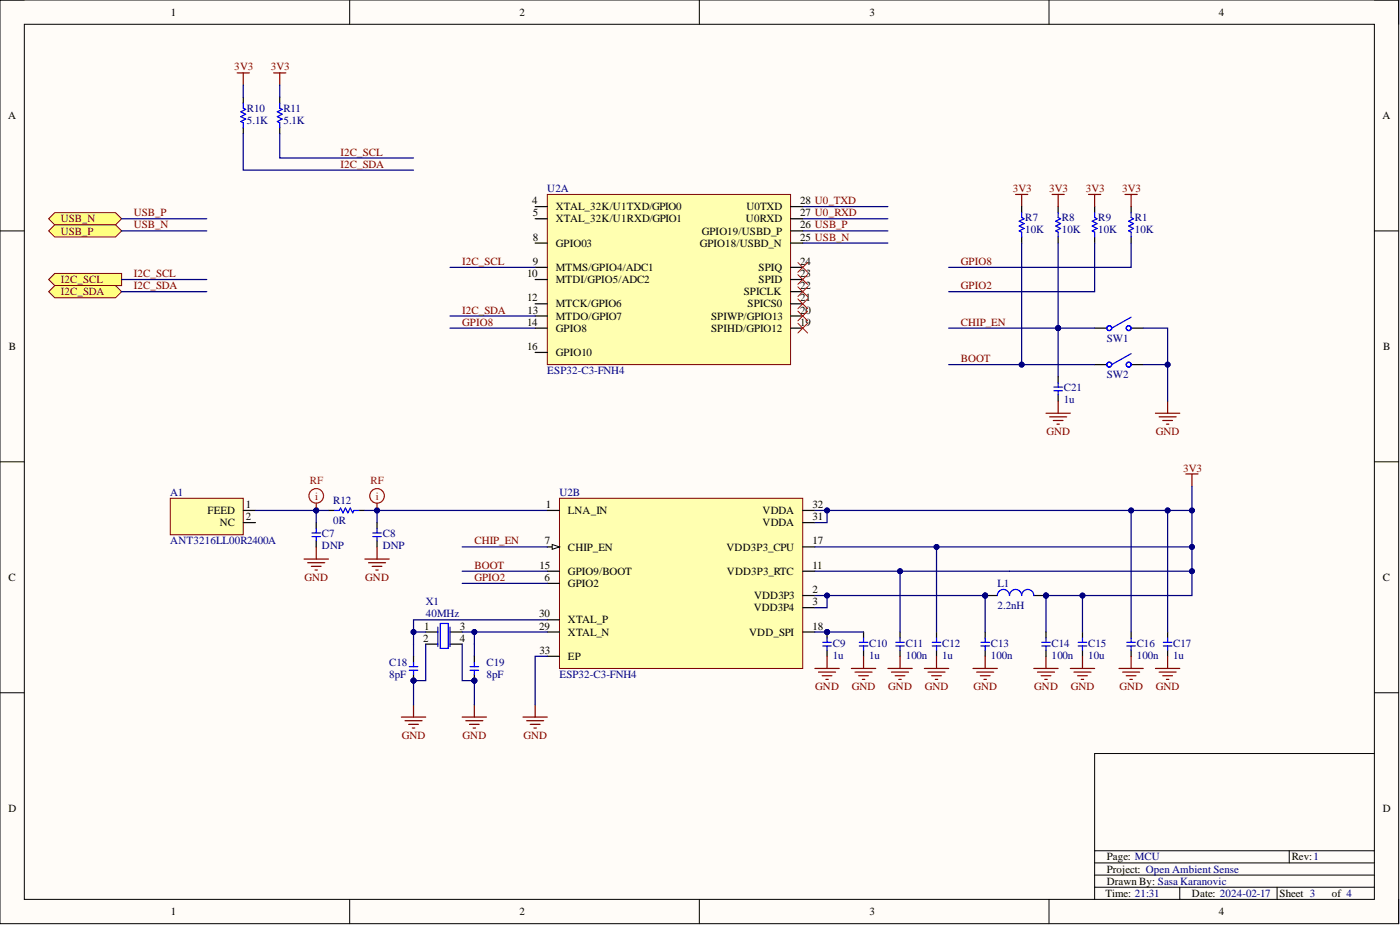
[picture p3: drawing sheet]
<svg xmlns="http://www.w3.org/2000/svg" width="292mm" height="193mm" viewBox="0 0 292 193" stroke-linecap="round" stroke-linejoin="round" font-family="sans-serif">
<path d="M0 0h291.8v192.7h-291.8z" fill-rule="evenodd" fill="#fffcf8"/>
<path d="M0 0h291.8v192.7h-291.8z" fill="none" stroke="#000" stroke-width=".21"/>
<path d="M5.1 5.1h281.7v182.5h-281.7z" fill-rule="evenodd" fill="#fffcf8"/>
<g fill="none" stroke="#000" stroke-width=".21">
<path d="M0 0h5.1M73 0v5.1M145.9 0v5.1M218.9 0v5.1M286.8 0h5v5.1M5.1 5.1h281.7v182.5h-281.7zM0 48.2h5.1M286.8 48.2h5M0 96.3h5.1M286.8 96.3h5M0 144.5h5.1M286.8 144.5h5"/>
<path d="M286.8 157.2h-58.4v30.4M228.4 177.5h58.4M269 177.5v2.5M73 187.6v5.1M145.9 187.6v5.1M218.9 187.6v5.1M228.4 182.6h58.4M228.4 185.1h58.4M228.4 180h58.4M246.2 185.1v2.5M266.5 185.1v2.5M291.8 187.6v5.1"/>
</g>
<path d="M35.5 104h15.3v7.6h-15.3z" fill-rule="evenodd" fill="#ffffb0"/>
<path d="M35.5 104h15.3v7.6h-15.3z" fill="none" stroke="#800000" stroke-width=".21"/>
<path d="M50.8 106.5h2.5M50.8 109h2.5M66 109v1.3M66 112.8v1.3M68.5 106.5h1.3M74.9 106.5h1.2M78.7 109v1.3M78.7 112.8v1.3" fill="none" stroke="#000" stroke-width=".25"/>
<path d="M65.1 111.2h1.8M65.1 111.9h1.8M66 110.3v.9M66 111.9v.9M69.8 106.5h1l.3-.5 .5 1 .5-1 .5 1 .5-1 .5 1 .2-.5h1.1M77.8 111.2h1.8M77.8 111.9h1.8M78.7 110.3v.9M78.7 111.9v.9" fill="none" stroke="#00f" stroke-width=".25"/>
<path d="M53.3 106.5h15.2" fill="none" stroke="#000080" stroke-width=".25"/>
<circle cx="66" cy="106.5" r=".51" fill="#000080"/>
<circle cx="66" cy="106.5" r=".51" fill="none" stroke="#000080" stroke-width=".21"/>
<path d="M66 106.5v2.5" fill="none" stroke="#000080" stroke-width=".25"/>
<circle cx="66" cy="106.5" r=".51" fill="#000080"/>
<circle cx="66" cy="106.5" r=".51" fill="none" stroke="#000080" stroke-width=".21"/>
<path d="M76.1 106.5h38.1" fill="none" stroke="#000080" stroke-width=".25"/>
<circle cx="78.7" cy="106.5" r=".51" fill="#000080"/>
<circle cx="78.7" cy="106.5" r=".51" fill="none" stroke="#000080" stroke-width=".21"/>
<path d="M78.7 106.5v2.5" fill="none" stroke="#000080" stroke-width=".25"/>
<circle cx="78.7" cy="106.5" r=".51" fill="#000080"/>
<circle cx="78.7" cy="106.5" r=".51" fill="none" stroke="#000080" stroke-width=".21"/>
<g fill="none" stroke="#800000" stroke-width=".25">
<path d="M247.4 98.9h2.6M248.7 98.9v2.5M63.4 116.6h5.1M64.2 117.4h3.6M65 118.2h2M65.7 118.9h.5M66 114.1v2.5M76.1 116.6h5.1M76.9 117.4h3.5M77.7 118.2h2M78.4 118.9h.5M78.7 114.1v2.5"/>
<path d="M203 139.5h5.1M205.5 136.9v2.6M215.7 139.5h5.1M218.2 136.9v2.6M223.3 139.5h5.1M225.9 136.9v2.6M109.1 149.6h5.1M109.9 150.4h3.5M110.6 151.1h2.1M111.4 151.9h.5M111.7 147.1v2.5M203.8 140.2h3.5"/>
<path d="M204.5 141h2.1M205.3 141.7h.5M216.5 140.2h3.5M217.2 141h2.1M218 141.7h.5M224.1 140.2h3.5M224.8 141h2.1M225.6 141.7h.5"/>
</g>
<path d="M228.4 68.5h2.5M228.4 76.1h2.5M236 68.5h2.5M236 76.1h2.5M88.8 131.8h2.6M88.8 134.4h2.6M93.9 131.8h2.5M93.9 134.4h2.5M205.5 131.8v1.3M205.5 135.6v1.3M225.9 131.8v1.3M225.9 135.6v1.3" fill="none" stroke="#000" stroke-width=".25"/>
<g fill="none" stroke="#00f" stroke-width=".25">
<path d="M236 66.2l-4.1 2.3M236 73.8l-4.1 2.3M91.4 130.8v4.1M91.9 130.1h1.6v5.2h-1.6zM93.9 130.8v4.1M204.7 134h1.7M204.7 134.8h1.7M205.5 133.1v.9M205.5 134.8v.8M225 134h1.7M225 134.8h1.7M225.9 133.1v.9"/>
<path d="M225.9 134.8v.8"/>
<circle cx="231.4" cy="68.5" r=".51"/>
<circle cx="231.4" cy="76.1" r=".51"/>
<circle cx="235.5" cy="68.5" r=".51"/>
<circle cx="235.5" cy="76.1" r=".51"/>
</g>
<path d="M167.5 43.1h17.7M167.5 45.6h17.7M167.5 48.2h17.7M167.5 50.7h17.7" fill="none" stroke="#000080" stroke-width=".25"/>
<path d="M114.2 40.6h50.7v35.5h-50.7z" fill-rule="evenodd" fill="#ffffb0"/>
<path d="M114.2 40.6h50.7v35.5h-50.7z" fill="none" stroke="#800000" stroke-width=".21"/>
<g fill="none" stroke="#000" stroke-width=".25">
<path d="M111.7 43.1h2.5M111.7 45.6h2.5M111.7 55.8h2.5M111.7 58.3h2.5M111.7 50.7h2.5M164.9 43.1h2.6M164.9 45.6h2.6M164.9 55.8h2.6M164.9 58.3h2.6M164.9 50.7h2.6M164.9 48.2h2.6M111.7 65.9h2.5"/>
<path d="M111.7 63.4h2.5M111.7 68.5h2.5M111.7 73.5h2.5M164.9 65.9h2.6M164.9 63.4h2.6M164.9 68.5h2.6M164.9 60.8h2.6"/>
</g>
<path d="M116.7 104h50.8v35.5h-50.8z" fill-rule="evenodd" fill="#ffffb0"/>
<path d="M116.7 104h50.8v35.5h-50.8z" fill="none" stroke="#800000" stroke-width=".21"/>
<path d="M114.2 106.5h2.5M114.2 114.1h2.5M114.2 121.7h2.5M167.5 124.2h2.5M167.5 126.8h2.5" fill="none" stroke="#000" stroke-width=".25"/>
<path d="M115.2 113.6l1.5 .5-1.5 .5z" fill="#f8fcff"/>
<path d="M115.2 113.6l1.5 .5-1.5 .5z" fill="none" stroke="#000" stroke-width=".21"/>
<path d="M114.2 119.2h2.5M167.5 114.1h2.5M167.5 109h2.5M167.5 106.5h2.5M167.5 119.2h2.5M114.2 131.8h2.5M114.2 129.3h2.5M114.2 136.9h2.5M167.5 131.8h2.5" fill="none" stroke="#000" stroke-width=".25"/>
<path d="M96.4 131.8h17.8M114.2 136.9h-2.5v10.2" fill="none" stroke="#000080" stroke-width=".25"/>
<circle cx="99" cy="131.8" r=".51" fill="#000080"/>
<circle cx="99" cy="131.8" r=".51" fill="none" stroke="#000080" stroke-width=".21"/>
<path d="M83.7 149.6h5.1M84.5 150.4h3.6M85.3 151.1h2M86 151.9h.5M86.3 147.1v2.5M96.4 149.6h5.1M97.2 150.4h3.5M98 151.1h2M98.7 151.9h.5M99 147.1v2.5" fill="none" stroke="#800000" stroke-width=".25"/>
<path d="M86.3 131.8h2.5" fill="none" stroke="#000080" stroke-width=".25"/>
<circle cx="86.3" cy="131.8" r=".51" fill="#000080"/>
<circle cx="86.3" cy="131.8" r=".51" fill="none" stroke="#000080" stroke-width=".21"/>
<path d="M195.4 131.8v1.3M195.4 135.6v1.3" fill="none" stroke="#000" stroke-width=".25"/>
<path d="M194.5 134h1.8M194.5 134.8h1.8M195.4 133.1v.9M195.4 134.8v.8" fill="none" stroke="#00f" stroke-width=".25"/>
<path d="M192.9 139.5h5M195.4 136.9v2.6M193.6 140.2h3.6M194.4 141h2M195.1 141.7h.6" fill="none" stroke="#800000" stroke-width=".25"/>
<circle cx="172.6" cy="131.8" r=".51" fill="#000080"/>
<circle cx="172.6" cy="131.8" r=".51" fill="none" stroke="#000080" stroke-width=".21"/>
<path d="M172.6 131.8v1.3M172.6 135.6v1.3" fill="none" stroke="#000" stroke-width=".25"/>
<circle cx="172.6" cy="131.8" r=".51" fill="#000080"/>
<circle cx="172.6" cy="131.8" r=".51" fill="none" stroke="#000080" stroke-width=".21"/>
<g fill="none" stroke="#00f" stroke-width=".25">
<path d="M171.7 134h1.7M171.7 134.8h1.7M172.6 133.1v.9M172.6 134.8v.8M179.3 134h1.8M179.3 134.8h1.8M180.2 133.1v.9M180.2 134.8v.8M235.1 134h1.8M235.1 134.8h1.8M236 133.1v.9M236 134.8v.8"/>
<path d="M242.7 134h1.8M242.7 134.8h1.8M243.6 133.1v.9M243.6 134.8v.8"/>
</g>
<g fill="none" stroke="#800000" stroke-width=".25">
<path d="M170 139.5h5.1M172.6 136.9v2.6M177.6 139.5h5.1M180.2 136.9v2.6M233.5 139.5h5M236 136.9v2.6M241.1 139.5h5.1M243.6 136.9v2.6M170.8 140.2h3.5M171.5 141h2.1M172.3 141.7h.5M178.4 140.2h3.5"/>
<path d="M179.2 141h2M179.9 141.7h.5M234.2 140.2h3.6M235 141h2M235.7 141.7h.6M241.8 140.2h3.6M242.6 141h2M243.4 141.7h.5"/>
</g>
<path d="M180.2 131.8v1.3M180.2 135.6v1.3M236 131.8v1.3M236 135.6v1.3M243.6 131.8v1.3M243.6 135.6v1.3" fill="none" stroke="#000" stroke-width=".25"/>
<path d="M205.5 124.2v7.6" fill="none" stroke="#000080" stroke-width=".25"/>
<circle cx="205.5" cy="124.2" r=".51" fill="#000080"/>
<circle cx="205.5" cy="124.2" r=".51" fill="none" stroke="#000080" stroke-width=".21"/>
<path d="M218.2 124.2v7.6" fill="none" stroke="#000080" stroke-width=".25"/>
<circle cx="218.2" cy="124.2" r=".51" fill="#000080"/>
<circle cx="218.2" cy="124.2" r=".51" fill="none" stroke="#000080" stroke-width=".21"/>
<path d="M170 106.5h78.7" fill="none" stroke="#000080" stroke-width=".25"/>
<circle cx="172.6" cy="106.5" r=".51" fill="#000080"/>
<circle cx="172.6" cy="106.5" r=".51" fill="none" stroke="#000080" stroke-width=".21"/>
<circle cx="236" cy="106.5" r=".51" fill="#000080"/>
<circle cx="236" cy="106.5" r=".51" fill="none" stroke="#000080" stroke-width=".21"/>
<circle cx="243.6" cy="106.5" r=".51" fill="#000080"/>
<circle cx="243.6" cy="106.5" r=".51" fill="none" stroke="#000080" stroke-width=".21"/>
<circle cx="248.7" cy="106.5" r=".51" fill="#000080"/>
<circle cx="248.7" cy="106.5" r=".51" fill="none" stroke="#000080" stroke-width=".21"/>
<path d="M170 119.2h40.6" fill="none" stroke="#000080" stroke-width=".25"/>
<circle cx="187.8" cy="119.2" r=".51" fill="#000080"/>
<circle cx="187.8" cy="119.2" r=".51" fill="none" stroke="#000080" stroke-width=".21"/>
<path d="M170 131.8h10.2" fill="none" stroke="#000080" stroke-width=".25"/>
<circle cx="172.6" cy="131.8" r=".51" fill="#000080"/>
<circle cx="172.6" cy="131.8" r=".51" fill="none" stroke="#000080" stroke-width=".21"/>
<path d="M228.4 43.1v1.3M228.4 49.4v1.3" fill="none" stroke="#000" stroke-width=".25"/>
<path d="M228.4 44.4v1l.5 .2-1 .5 1 .5-1 .6 1 .5-1 .5 .5 .2v1" fill="none" stroke="#00f" stroke-width=".25"/>
<path d="M197.9 76.1h30.5M96.4 114.1h17.8M96.4 119.2h17.8M96.4 121.7h17.8" fill="none" stroke="#000080" stroke-width=".25"/>
<circle cx="213.2" cy="76.1" r=".51" fill="#000080"/>
<circle cx="213.2" cy="76.1" r=".51" fill="none" stroke="#000080" stroke-width=".21"/>
<path d="M197.9 68.5h22.9" fill="none" stroke="#000080" stroke-width=".25"/>
<circle cx="220.8" cy="68.5" r=".51" fill="#000080"/>
<circle cx="220.8" cy="68.5" r=".51" fill="none" stroke="#000080" stroke-width=".21"/>
<path d="M241.1 86.2h5.1M241.8 87h3.6M242.6 87.7h2M243.4 88.5h.5M243.6 83.7v2.5" fill="none" stroke="#800000" stroke-width=".25"/>
<path d="M238.5 76.1h5.1" fill="none" stroke="#000080" stroke-width=".25"/>
<circle cx="243.6" cy="76.1" r=".51" fill="#000080"/>
<circle cx="243.6" cy="76.1" r=".51" fill="none" stroke="#000080" stroke-width=".21"/>
<path d="M211.9 40.6h2.5M213.2 40.6v2.5M219.5 40.6h2.5M220.8 40.6v2.5M227.1 40.6h2.6M228.4 40.6v2.5" fill="none" stroke="#800000" stroke-width=".25"/>
<path d="M213.2 43.1v1.3M213.2 49.4v1.3M220.8 43.1v1.3M220.8 49.4v1.3" fill="none" stroke="#000" stroke-width=".25"/>
<path d="M213.2 44.4v1l.5 .2-1 .5 1 .5-1 .6 1 .5-1 .5 .5 .2v1M220.8 44.4v1l.5 .2-1 .5 1 .5-1 .6 1 .5-1 .5 .5 .2v1" fill="none" stroke="#00f" stroke-width=".25"/>
<path d="M220.8 50.7v17.8M228.4 50.7v10.1h-30.5" fill="none" stroke="#000080" stroke-width=".25"/>
<circle cx="220.8" cy="68.5" r=".51" fill="#000080"/>
<circle cx="220.8" cy="68.5" r=".51" fill="none" stroke="#000080" stroke-width=".21"/>
<path d="M213.2 50.7v25.4" fill="none" stroke="#000080" stroke-width=".25"/>
<circle cx="213.2" cy="76.1" r=".51" fill="#000080"/>
<circle cx="213.2" cy="76.1" r=".51" fill="none" stroke="#000080" stroke-width=".21"/>
<path d="M114.2 129.3h-27.9v5.1" fill="none" stroke="#000080" stroke-width=".25"/>
<circle cx="86.3" cy="131.8" r=".51" fill="#000080"/>
<circle cx="86.3" cy="131.8" r=".51" fill="none" stroke="#000080" stroke-width=".21"/>
<path d="M86.3 142v5.1" fill="none" stroke="#000080" stroke-width=".25"/>
<circle cx="86.3" cy="142" r=".51" fill="#000080"/>
<circle cx="86.3" cy="142" r=".51" fill="none" stroke="#000080" stroke-width=".21"/>
<path d="M86.3 134.4v2.5" fill="none" stroke="#000080" stroke-width=".25"/>
<circle cx="86.3" cy="142" r=".51" fill="#000080"/>
<circle cx="86.3" cy="142" r=".51" fill="none" stroke="#000080" stroke-width=".21"/>
<path d="M86.3 136.9v1.3M86.3 140.7v1.3" fill="none" stroke="#000" stroke-width=".25"/>
<circle cx="86.3" cy="142" r=".51" fill="#000080"/>
<circle cx="86.3" cy="142" r=".51" fill="none" stroke="#000080" stroke-width=".21"/>
<path d="M85.4 139.8h1.8M85.4 139.1h1.8M86.3 138.2v.9M86.3 139.8v.9" fill="none" stroke="#00f" stroke-width=".25"/>
<path d="M99 142v5.1" fill="none" stroke="#000080" stroke-width=".25"/>
<circle cx="99" cy="142" r=".51" fill="#000080"/>
<circle cx="99" cy="142" r=".51" fill="none" stroke="#000080" stroke-width=".21"/>
<path d="M99 131.8v5.1" fill="none" stroke="#000080" stroke-width=".25"/>
<circle cx="99" cy="131.8" r=".51" fill="#000080"/>
<circle cx="99" cy="131.8" r=".51" fill="none" stroke="#000080" stroke-width=".21"/>
<circle cx="99" cy="142" r=".51" fill="#000080"/>
<circle cx="99" cy="142" r=".51" fill="none" stroke="#000080" stroke-width=".21"/>
<path d="M99 140.7v1.3" fill="none" stroke="#000" stroke-width=".25"/>
<circle cx="99" cy="142" r=".51" fill="#000080"/>
<circle cx="99" cy="142" r=".51" fill="none" stroke="#000080" stroke-width=".21"/>
<path d="M99 136.9v1.3" fill="none" stroke="#000" stroke-width=".25"/>
<path d="M98.1 139.1h1.8M98.1 139.8h1.8M99 138.2v.9M99 139.8v.9" fill="none" stroke="#00f" stroke-width=".25"/>
<path d="M88.8 134.4v7.6h-2.5" fill="none" stroke="#000080" stroke-width=".25"/>
<circle cx="86.3" cy="142" r=".51" fill="#000080"/>
<circle cx="86.3" cy="142" r=".51" fill="none" stroke="#000080" stroke-width=".21"/>
<path d="M96.4 134.4v7.6h2.6" fill="none" stroke="#000080" stroke-width=".25"/>
<circle cx="99" cy="142" r=".51" fill="#000080"/>
<circle cx="99" cy="142" r=".51" fill="none" stroke="#000080" stroke-width=".21"/>
<path d="M166.5 59.8l2 2.1M166.5 57.3l2 2M166.5 54.8l2 2M168.5 59.8l-2 2.1M168.5 57.3l-2 2M168.5 54.8l-2 2M166.5 67.4l2 2.1M166.5 64.9l2 2M166.5 62.4l2 2M168.5 67.4l-2 2.1M168.5 64.9l-2 2M168.5 62.4l-2 2" fill="none" stroke="#f00" stroke-width=".21"/>
<path d="M248.7 101.4v17.8h-38.1" fill="none" stroke="#000080" stroke-width=".25"/>
<circle cx="248.7" cy="106.5" r=".51" fill="#000080"/>
<circle cx="248.7" cy="106.5" r=".51" fill="none" stroke="#000080" stroke-width=".21"/>
<circle cx="248.7" cy="114.1" r=".51" fill="#000080"/>
<circle cx="248.7" cy="114.1" r=".51" fill="none" stroke="#000080" stroke-width=".21"/>
<circle cx="248.7" cy="119.2" r=".51" fill="#000080"/>
<circle cx="248.7" cy="119.2" r=".51" fill="none" stroke="#000080" stroke-width=".21"/>
<path d="M170 114.1h78.7" fill="none" stroke="#000080" stroke-width=".25"/>
<circle cx="248.7" cy="114.1" r=".51" fill="#000080"/>
<circle cx="248.7" cy="114.1" r=".51" fill="none" stroke="#000080" stroke-width=".21"/>
<circle cx="195.4" cy="114.1" r=".51" fill="#000080"/>
<circle cx="195.4" cy="114.1" r=".51" fill="none" stroke="#000080" stroke-width=".21"/>
<path d="M170 124.2h2.6v2.6h-2.6" fill="none" stroke="#000080" stroke-width=".25"/>
<circle cx="172.6" cy="124.2" r=".51" fill="#000080"/>
<circle cx="172.6" cy="124.2" r=".51" fill="none" stroke="#000080" stroke-width=".21"/>
<path d="M172.6 106.5v2.5h-2.6" fill="none" stroke="#000080" stroke-width=".25"/>
<circle cx="172.6" cy="106.5" r=".51" fill="#000080"/>
<circle cx="172.6" cy="106.5" r=".51" fill="none" stroke="#000080" stroke-width=".21"/>
<path d="M248.7 119.2v5h-22.8" fill="none" stroke="#000080" stroke-width=".25"/>
<circle cx="225.9" cy="124.2" r=".51" fill="#000080"/>
<circle cx="225.9" cy="124.2" r=".51" fill="none" stroke="#000080" stroke-width=".21"/>
<circle cx="248.7" cy="119.2" r=".51" fill="#000080"/>
<circle cx="248.7" cy="119.2" r=".51" fill="none" stroke="#000080" stroke-width=".21"/>
<path d="M236 106.5v25.3" fill="none" stroke="#000080" stroke-width=".25"/>
<circle cx="236" cy="106.5" r=".51" fill="#000080"/>
<circle cx="236" cy="106.5" r=".51" fill="none" stroke="#000080" stroke-width=".21"/>
<path d="M243.6 106.5v25.3" fill="none" stroke="#000080" stroke-width=".25"/>
<circle cx="243.6" cy="106.5" r=".51" fill="#000080"/>
<circle cx="243.6" cy="106.5" r=".51" fill="none" stroke="#000080" stroke-width=".21"/>
<path d="M195.4 114.1v17.7" fill="none" stroke="#000080" stroke-width=".25"/>
<circle cx="195.4" cy="114.1" r=".51" fill="#000080"/>
<circle cx="195.4" cy="114.1" r=".51" fill="none" stroke="#000080" stroke-width=".21"/>
<path d="M187.8 131.8v1.3M187.8 135.6v1.3" fill="none" stroke="#000" stroke-width=".25"/>
<path d="M186.9 134h1.8M186.9 134.8h1.8M187.8 133.1v.9M187.8 134.8v.8" fill="none" stroke="#00f" stroke-width=".25"/>
<path d="M185.2 139.5h5.1M187.8 136.9v2.6M186 140.2h3.6M186.8 141h2M187.5 141.7h.5" fill="none" stroke="#800000" stroke-width=".25"/>
<path d="M187.8 119.2v12.6" fill="none" stroke="#000080" stroke-width=".25"/>
<circle cx="187.8" cy="119.2" r=".51" fill="#000080"/>
<circle cx="187.8" cy="119.2" r=".51" fill="none" stroke="#000080" stroke-width=".21"/>
<path d="M10.2 45.6l1.2-1.2h12.7l1.3 1.2-1.3 1.3h-12.7z" fill-rule="evenodd" fill="#ffff80"/>
<path d="M10.2 45.6l1.2-1.2h12.7l1.3 1.2-1.3 1.3h-12.7z" fill="none" stroke="#800000" stroke-width=".21"/>
<path d="M10.2 48.2l1.2-1.3h12.7l1.3 1.3-1.3 1.2h-12.7z" fill-rule="evenodd" fill="#ffff80"/>
<path d="M10.2 48.2l1.2-1.3h12.7l1.3 1.3-1.3 1.2h-12.7z" fill="none" stroke="#800000" stroke-width=".21"/>
<path d="M25.4 45.6h17.7M25.4 48.2h17.7" fill="none" stroke="#000080" stroke-width=".25"/>
<path d="M10.2 58.3l1.2-1.3h14v2.6h-14z" fill-rule="evenodd" fill="#ffff80"/>
<path d="M10.2 58.3l1.2-1.3h14v2.6h-14z" fill="none" stroke="#800000" stroke-width=".21"/>
<g fill="none" stroke="#f00" stroke-width=".25">
<path d="M78.7 105v1.5"/>
<circle cx="78.7" cy="103.4" r="1.52"/>
</g>
<circle cx="78.7" cy="106.5" r=".51" fill="#000080"/>
<circle cx="78.7" cy="106.5" r=".51" fill="none" stroke="#000080" stroke-width=".21"/>
<g fill="none" stroke="#f00" stroke-width=".25">
<path d="M66 105v1.5"/>
<circle cx="66" cy="103.4" r="1.52"/>
</g>
<circle cx="66" cy="106.5" r=".51" fill="#000080"/>
<circle cx="66" cy="106.5" r=".51" fill="none" stroke="#000080" stroke-width=".21"/>
<path d="M10.2 60.8l1.2-1.2h12.7l1.3 1.2-1.3 1.3h-12.7z" fill-rule="evenodd" fill="#ffff80"/>
<path d="M10.2 60.8l1.2-1.2h12.7l1.3 1.2-1.3 1.3h-12.7z" fill="none" stroke="#800000" stroke-width=".21"/>
<path d="M25.4 58.3h17.7M236 50.7v5.1h-38.1M25.4 60.8h17.7M93.9 68.5h17.8M220.8 68.5h7.6" fill="none" stroke="#000080" stroke-width=".25"/>
<path d="M236 43.1v1.3M236 49.4v1.3" fill="none" stroke="#000" stroke-width=".25"/>
<path d="M236 44.4v1l.5 .2-1 .5 1 .5-1 .6 1 .5-1 .5 .5 .2v1" fill="none" stroke="#00f" stroke-width=".25"/>
<path d="M234.7 40.6h2.6M236 40.6v2.5M218.2 86.2h5.1M219 87h3.6M219.8 87.7h2M220.5 88.5h.5M220.8 83.7v2.5" fill="none" stroke="#800000" stroke-width=".25"/>
<circle cx="220.8" cy="68.5" r=".51" fill="#000080"/>
<circle cx="220.8" cy="68.5" r=".51" fill="none" stroke="#000080" stroke-width=".21"/>
<path d="M220.8 68.5v10.1" fill="none" stroke="#000080" stroke-width=".25"/>
<circle cx="220.8" cy="68.5" r=".51" fill="#000080"/>
<circle cx="220.8" cy="68.5" r=".51" fill="none" stroke="#000080" stroke-width=".21"/>
<path d="M238.5 68.5h5.1v15.2" fill="none" stroke="#000080" stroke-width=".25"/>
<circle cx="243.6" cy="76.1" r=".51" fill="#000080"/>
<circle cx="243.6" cy="76.1" r=".51" fill="none" stroke="#000080" stroke-width=".21"/>
<path d="M218.2 131.8v1.3M218.2 135.6v1.3" fill="none" stroke="#000" stroke-width=".25"/>
<path d="M217.3 134h1.8M217.3 134.8h1.8M218.2 133.1v.9M218.2 134.8v.8" fill="none" stroke="#00f" stroke-width=".25"/>
<path d="M172.6 124.2h32.9" fill="none" stroke="#000080" stroke-width=".25"/>
<circle cx="172.6" cy="124.2" r=".51" fill="#000080"/>
<circle cx="172.6" cy="124.2" r=".51" fill="none" stroke="#000080" stroke-width=".21"/>
<circle cx="205.5" cy="124.2" r=".51" fill="#000080"/>
<circle cx="205.5" cy="124.2" r=".51" fill="none" stroke="#000080" stroke-width=".21"/>
<path d="M218.2 124.2h7.7v7.6" fill="none" stroke="#000080" stroke-width=".25"/>
<circle cx="218.2" cy="124.2" r=".51" fill="#000080"/>
<circle cx="218.2" cy="124.2" r=".51" fill="none" stroke="#000080" stroke-width=".21"/>
<circle cx="225.9" cy="124.2" r=".51" fill="#000080"/>
<circle cx="225.9" cy="124.2" r=".51" fill="none" stroke="#000080" stroke-width=".21"/>
<circle cx="205.5" cy="124.2" r=".51" fill="#000080"/>
<circle cx="205.5" cy="124.2" r=".51" fill="none" stroke="#000080" stroke-width=".21"/>
<circle cx="218.2" cy="124.2" r=".51" fill="#000080"/>
<circle cx="218.2" cy="124.2" r=".51" fill="none" stroke="#000080" stroke-width=".21"/>
<path d="M205.5 124.2h2.6" fill="none" stroke="#000" stroke-width=".25"/>
<circle cx="205.5" cy="124.2" r=".51" fill="#000080"/>
<circle cx="205.5" cy="124.2" r=".51" fill="none" stroke="#000080" stroke-width=".21"/>
<path d="M215.7 124.2h2.5" fill="none" stroke="#000" stroke-width=".25"/>
<circle cx="218.2" cy="124.2" r=".51" fill="#000080"/>
<circle cx="218.2" cy="124.2" r=".51" fill="none" stroke="#000080" stroke-width=".21"/>
<path d="M50.8 21.5v1.1l.5 .2-1.1 .5 1.1 .5-1.1 .5 1.1 .5-1.1 .6 .6 .2v1M58.4 21.5v1.1l.5 .2-1 .5 1 .5-1 .5 1 .5-1 .6 .5 .2v1M220.8 79.9v.9M219.9 80.8h1.8M219.9 81.5h1.8M220.8 81.5v.9M208.1 124.2a1.27 1.27 0 0 1 1.3-1.2 1.27 1.27 0 0 1 1.2 1.2 1.27 1.27 0 0 1 1.3-1.2 1.27 1.27 0 0 1 1.3 1.2 1.27 1.27 0 0 1 1.2-1.2 1.27 1.27 0 0 1 1.3 1.2" fill="none" stroke="#00f" stroke-width=".25"/>
<path d="M50.8 20.3v1.2M50.8 26.6v1.3M58.4 20.3v1.2M58.4 26.6v1.3M220.8 78.6v1.3M220.8 82.4v1.3" fill="none" stroke="#000" stroke-width=".25"/>
<path d="M50.8 17.7v2.6M58.4 17.7v2.6M50.8 27.9v7.6h35.5M58.4 27.9v5.1h27.9M93.9 55.8h17.8M93.9 65.9h17.8" fill="none" stroke="#000080" stroke-width=".25"/>
<path d="M49.5 15.2h2.5M50.8 15.2v2.5M57.1 15.2h2.5M58.4 15.2v2.5" fill="none" stroke="#800000" stroke-width=".25"/>
<g font-size="2.3">
<text x="35.6" y="3.3">1</text>
<text x="108.4" y="3.3">2</text>
<text x="181.4" y="3.3">3</text>
<text x="254.3" y="3.3">4</text>
<text x="1.7" y="24.8">A</text>
<text x="288.4" y="24.8">A</text>
<text x="111.1" y="42.6">4</text>
<text x="111.1" y="45.1">5</text>
<text x="116" y="43.9">XTAL_32K/U1TXD/GPIO0</text>
<text x="116" y="46.4">XTAL_32K/U1RXD/GPIO1</text>
<text x="155.6" y="46.4">U0RXD</text>
<text x="155.7" y="43.9">U0TXD</text>
<text x="167" y="47.7">26 USB_P</text>
<text x="167" y="45.1">27 U0_RXD</text>
<text x="167" y="42.6">28 U0_TXD</text>
<text x="111.1" y="50.2">8</text>
<text x="116" y="51.5">GPIO03</text>
<text x="146" y="51.5">GPIO18/USBD_N</text>
<text x="146.4" y="48.9">GPIO19/USBD_P</text>
<text x="167" y="50.2">25 USB_N</text>
<text x="110" y="57.8">10</text>
<text x="111.1" y="55.3">9</text>
<text x="116" y="56.5">MTMS/GPIO4/ADC1</text>
<text x="116" y="59.1">MTDI/GPIO5/ADC2</text>
<text x="158.3" y="59.1">SPID</text>
<text x="158.3" y="56.5">SPIQ</text>
<text x="167" y="57.8">23</text>
<text x="167" y="55.3">24</text>
<text x="110" y="62.9">12</text>
<text x="110" y="65.4">13</text>
<text x="116" y="64.1">MTCK/GPIO6</text>
<text x="155.2" y="61.6">SPICLK</text>
<text x="156" y="64.1">SPICS0</text>
<text x="167" y="65.4">20</text>
<text x="167" y="62.9">21</text>
<text x="167" y="60.3">22</text>
<text x="110" y="67.9">14</text>
<text x="116" y="66.7">MTDO/GPIO7</text>
<text x="116" y="69.2">GPIO8</text>
<text x="148.4" y="69.2">SPIHD/GPIO12</text>
<text x="148.4" y="66.7">SPIWP/GPIO13</text>
<text x="167" y="67.9">19</text>
<text x="1.9" y="73">B</text>
<text x="110" y="73">16</text>
<text x="116" y="74.3">GPIO10</text>
<text x="288.6" y="73">B</text>
<text x="43.3" y="107.2">FEED</text>
<text x="51.3" y="106">1</text>
<text x="113.9" y="106">1</text>
<text x="118.5" y="107.2">LNA_IN</text>
<text x="159.1" y="107.2">VDDA</text>
<text x="169.5" y="106">32</text>
<text x="45.8" y="109.8">NC</text>
<text x="51.3" y="108.5">2</text>
<text x="113.7" y="113.6">7</text>
<text x="159.1" y="109.8">VDDA</text>
<text x="169.5" y="113.6">17</text>
<text x="169.5" y="108.5">31</text>
<text x="112.6" y="118.7">15</text>
<text x="118.5" y="114.9">CHIP_EN</text>
<text x="118.5" y="119.9">GPIO9/BOOT</text>
<text x="151.6" y="114.9">VDD3P3_CPU</text>
<text x="151.7" y="119.9">VDD3P3_RTC</text>
<text x="169.5" y="118.7">11</text>
<text x="1.8" y="121.2">C</text>
<text x="113.6" y="121.2">6</text>
<text x="118.5" y="122.5">GPIO2</text>
<text x="157.3" y="125">VDD3P3</text>
<text x="169.5" y="123.7">2</text>
<text x="288.5" y="121.2">C</text>
<text x="88.5" y="131.3">1</text>
<text x="95.9" y="131.3">3</text>
<text x="112.5" y="131.3">29</text>
<text x="112.5" y="128.8">30</text>
<text x="118.5" y="130.1">XTAL_P</text>
<text x="157.2" y="127.5">VDD3P4</text>
<text x="169.5" y="126.3">3</text>
<text x="169.5" y="131.3">18</text>
<text x="88.3" y="133.9">2</text>
<text x="95.9" y="133.9">4</text>
<text x="112.6" y="136.4">33</text>
<text x="118.5" y="132.6">XTAL_N</text>
<text x="118.5" y="137.7">EP</text>
<text x="156.3" y="132.6">VDD_SPI</text>
<text x="1.8" y="169.4">D</text>
<text x="288.5" y="169.4">D</text>
<text x="230.9" y="179.5">Page: MCU</text>
<text x="269.5" y="179.5">Rev:1</text>
<text x="230.9" y="184.6">Drawn By: Sasa Karanovic</text>
<text x="230.9" y="182">Project: Open Ambient Sense</text>
<text x="35.6" y="190.9">1</text>
<text x="108.4" y="190.9">2</text>
<text x="181.4" y="190.9">3</text>
<text x="230.7" y="187.1">Time: 21:31</text>
<text x="248.7" y="187.1">Date: 2024-02-17</text>
<text x="254.3" y="190.9">4</text>
<text x="267" y="187.1">Sheet 3</text>
<text x="277.9" y="187.1">of 4</text>
</g>
<g font-size="2.3" fill="#800000">
<text x="48.9" y="14.7">3V3</text>
<text x="56.5" y="14.7">3V3</text>
<text x="71.1" y="32.5">I2C_SCL</text>
<text x="71.1" y="35">I2C_SDA</text>
<text x="211.3" y="40.1">3V3</text>
<text x="218.9" y="40.1">3V3</text>
<text x="226.5" y="40.1">3V3</text>
<text x="234.1" y="40.1">3V3</text>
<text x="12.7" y="46.4">USB_N</text>
<text x="27.9" y="45.1">USB_P</text>
<text x="27.9" y="47.7">USB_N</text>
<text x="12.7" y="48.9">USB_P</text>
<text x="12.7" y="59.1">I2C_SCL</text>
<text x="27.9" y="57.8">I2C_SCL</text>
<text x="96.4" y="55.3">I2C_SCL</text>
<text x="200.5" y="55.3">GPIO8</text>
<text x="12.7" y="61.6">I2C_SDA</text>
<text x="27.9" y="60.3">I2C_SDA</text>
<text x="96.4" y="65.4">I2C_SDA</text>
<text x="200.5" y="60.3">GPIO2</text>
<text x="96.4" y="67.9">GPIO8</text>
<text x="200.5" y="67.9">CHIP_EN</text>
<text x="200.5" y="75.6">BOOT</text>
<text x="218.3" y="90.8">GND</text>
<text x="241.2" y="90.8">GND</text>
<text x="246.8" y="98.4">3V3</text>
<text x="99" y="113.6">CHIP_EN</text>
<text x="99" y="118.7">BOOT</text>
<text x="63.5" y="121.2">GND</text>
<text x="76.2" y="121.2">GND</text>
<text x="99" y="121.2">GPIO2</text>
<text x="170.1" y="144">GND</text>
<text x="177.7" y="144">GND</text>
<text x="185.3" y="144">GND</text>
<text x="192.9" y="144">GND</text>
<text x="203.1" y="144">GND</text>
<text x="215.8" y="144">GND</text>
<text x="223.4" y="144">GND</text>
<text x="233.5" y="144">GND</text>
<text x="241.2" y="144">GND</text>
<text x="83.8" y="154.2">GND</text>
<text x="96.5" y="154.2">GND</text>
<text x="109.2" y="154.2">GND</text>
</g>
<g font-size="2.3" fill="#000080">
<text x="51.5" y="23.3">R10</text>
<text x="59.1" y="23.3">R11</text>
<text x="51.5" y="25.9">5.1K</text>
<text x="59.1" y="25.9">5.1K</text>
<text x="114.2" y="40.1">U2A</text>
<text x="213.9" y="46.1">R7</text>
<text x="221.5" y="46.1">R8</text>
<text x="229.1" y="46.1">R9</text>
<text x="236.8" y="46.1">R1</text>
<text x="213.9" y="48.7">10K</text>
<text x="221.5" y="48.7">10K</text>
<text x="229.1" y="48.7">10K</text>
<text x="236.8" y="48.7">10K</text>
<text x="230.9" y="71.2">SW1</text>
<text x="114.2" y="78.1">ESP32-C3-FNH4</text>
<text x="222" y="81.6">C21</text>
<text x="230.9" y="78.9">SW2</text>
<text x="222" y="84.2">1u</text>
<text x="35.5" y="103.4">A1</text>
<text x="69.5" y="105.2">R12</text>
<text x="116.7" y="103.4">U2B</text>
<text x="35.5" y="113.6">ANT3216LL00R2400A</text>
<text x="67.2" y="112.1">C7</text>
<text x="69.5" y="109.3">0R</text>
<text x="79.9" y="112.1">C8</text>
<text x="67.2" y="114.6">DNP</text>
<text x="79.9" y="114.6">DNP</text>
<text x="208.1" y="122.5">L1</text>
<text x="88.8" y="126.3">X1</text>
<text x="88.8" y="128.8">40MHz</text>
<text x="208.1" y="127">2.2nH</text>
<text x="173.7" y="137.4">1u</text>
<text x="173.7" y="134.9">C9</text>
<text x="181.4" y="137.4">1u</text>
<text x="181.4" y="134.9">C10</text>
<text x="189" y="137.4">100n</text>
<text x="189" y="134.9">C11</text>
<text x="196.6" y="137.4">1u</text>
<text x="196.6" y="134.9">C12</text>
<text x="206.7" y="137.4">100n</text>
<text x="206.7" y="134.9">C13</text>
<text x="219.4" y="137.4">100n</text>
<text x="219.4" y="134.9">C14</text>
<text x="227" y="137.4">10u</text>
<text x="227" y="134.9">C15</text>
<text x="237.2" y="137.4">100n</text>
<text x="237.2" y="134.9">C16</text>
<text x="244.8" y="137.4">1u</text>
<text x="244.8" y="134.9">C17</text>
<text x="81.2" y="141.5">8pF</text>
<text x="81.2" y="138.9">C18</text>
<text x="101.5" y="141.5">8pF</text>
<text x="101.5" y="138.9">C19</text>
<text x="116.7" y="141.5">ESP32-C3-FNH4</text>
</g>
<g font-size="2.3" fill="#f00">
<text x="64.6" y="100.9">RF</text>
<text x="77.3" y="100.9">RF</text>
<text x="65.7" y="104.2">i</text>
<text x="78.4" y="104.2">i</text>
</g>
</svg>
